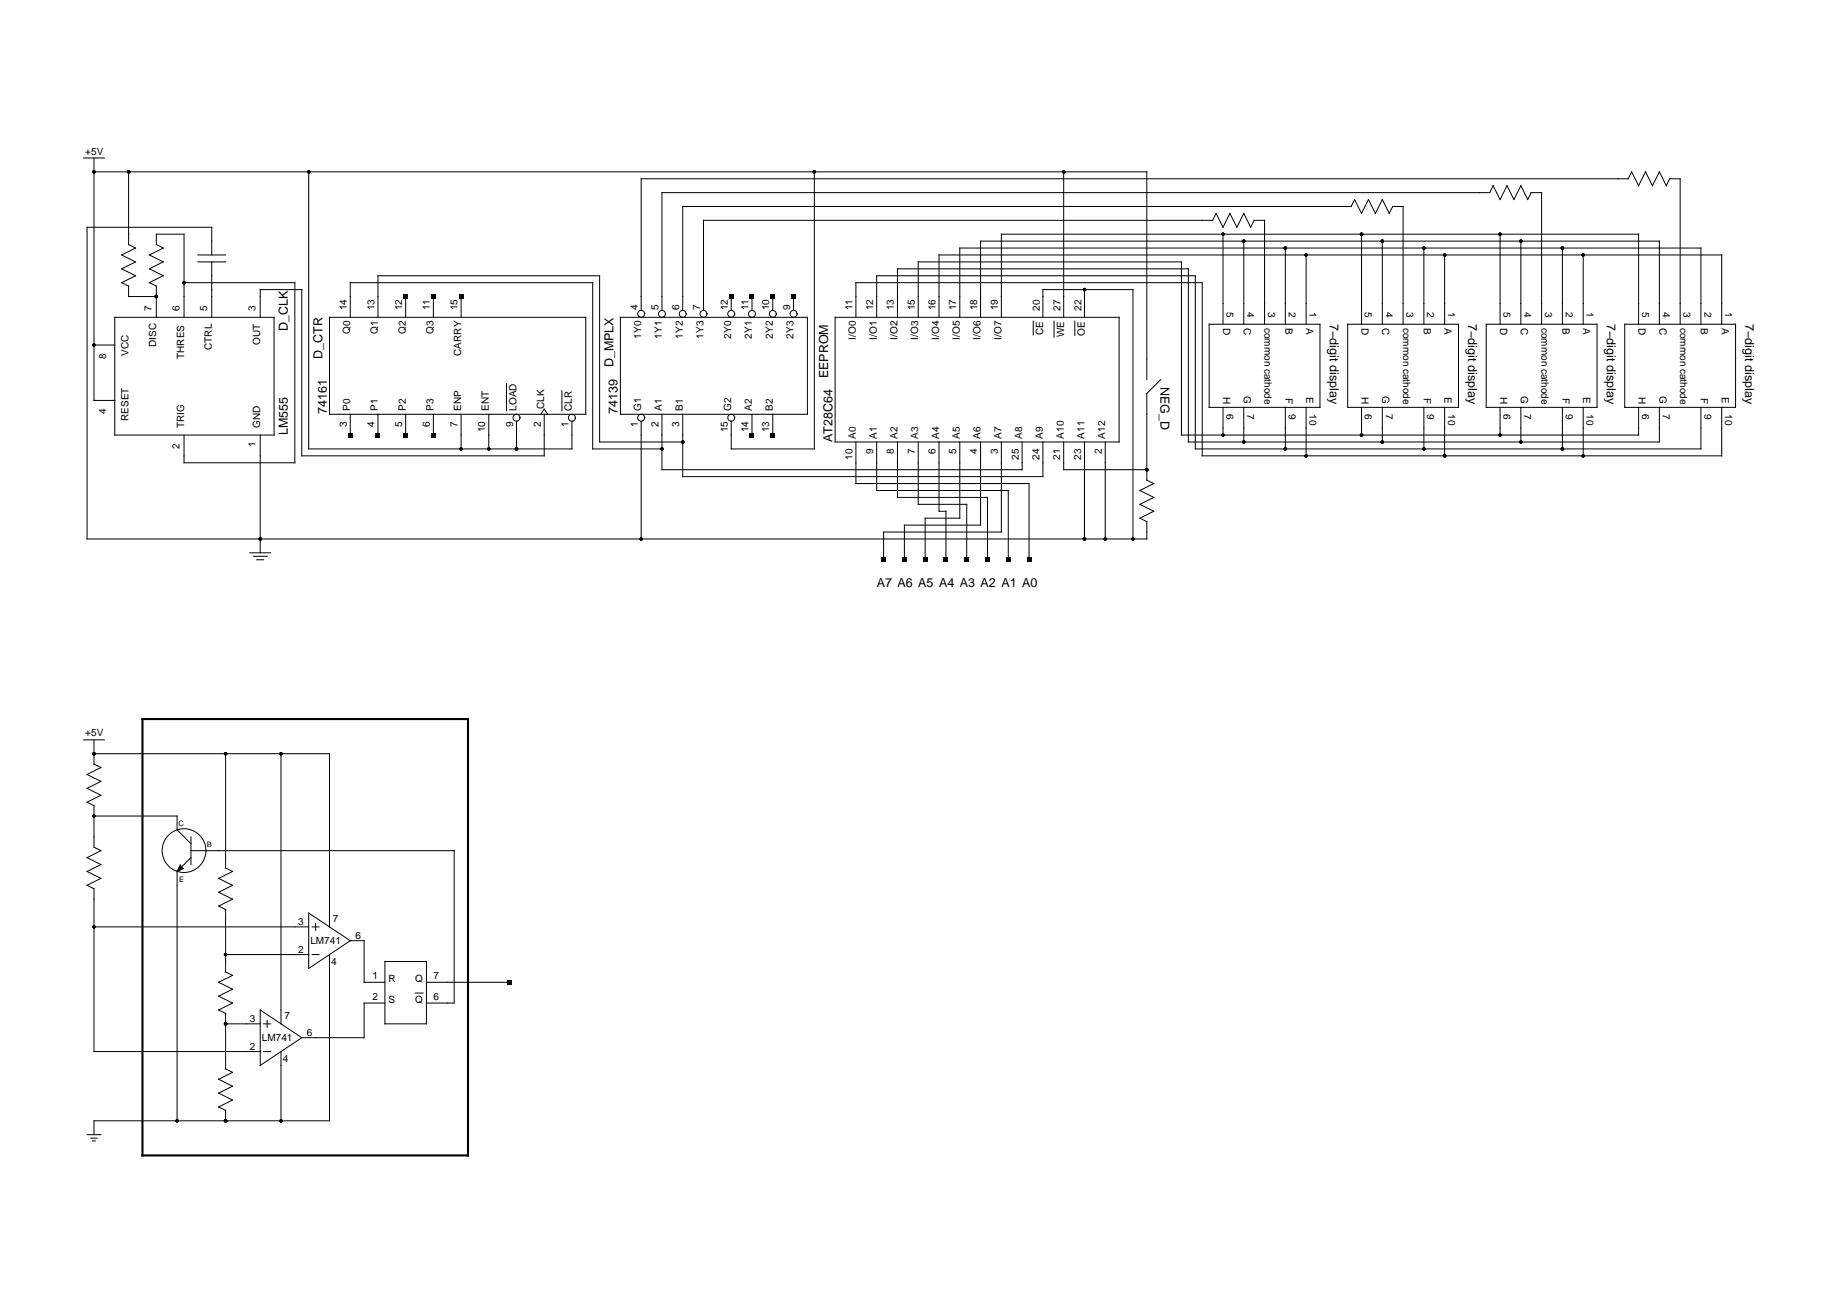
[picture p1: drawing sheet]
<svg xmlns="http://www.w3.org/2000/svg" width="297mm" height="210mm" viewBox="0 0 297 210" stroke-linecap="round" stroke-linejoin="round" font-family="sans-serif">
<g fill="none" stroke="#000" stroke-width=".16">
<path d="M13.5 25.5h3.3M15.2 25.5v39.1h3.3M15.2 27.7h169.8v33.6M20.8 27.7v11.8l1.1 .5-2.3 1.1 2.3 1.2-2.3 1.1 2.3 1.1-2.3 1.1M49.8 27.7v44.7h42.5v-4.4M131.4 27.7v44.7h-13.4v-4.4M171.6 27.7v23.5M197.3 37.8v14.5M200.7 38.9v13.4M202.3 35.5h1.7v16.8M202.4 35.5l-.6 1.2-1.1-2.3-1.1 2.3-1.2-2.3-1.1 2.3-1.1-2.3-.5 1.1h-82.2v14.6M219.7 37.8v14.5"/>
<path d="M223 38.9v13.4M224.7 33.3h1.7v19M224.7 33.3l-.6 1.1-1.1-2.2-1.1 2.2-1.1-2.2-1.1 2.2-1.1-2.2-.6 1.1h-107.8v16.8M242 37.8v14.5M245.4 38.9v13.4M247 31.1h1.7v21.2M247.1 31.1l-.6 1.1-1.1-2.2-1.1 2.2-1.2-2.2-1.1 2.2-1.1-2.2-.5 1.1h-133.6v19M269.4 28.8h1.7v23.5M269.4 28.8l-.5 1.2-1.2-2.3-1.1 2.3-1.1-2.3-1.1 2.3-1.1-2.3-.6 1.1h-159.2v21.3M15.2 55.7h3.3M18.5 51.2h25.7v19h-25.7zM19.6 45.6l1.2 .6"/>
<path d="M20.8 46.1v1.7h4.4M24.1 45.6l2.2-1.1-2.2-1.1 2.2-1.1-2.2-1.2 2.2-1.1-1.1-.5v-1.7h4.5v13.4M24.1 45.6l1.1 .6M25.2 46.1v5.1M29.7 45.6h17.9v29.1h-17.9v-4.5M31.9 42.3h4.5M31.9 41.1h4.5M34.2 41.1v-4.4h-20.2v50.3h171v-2.9M34.2 42.3v8.9M42 51.2v-4.5h6.7v26.8h39.1v-6.7M53.2 51.2h41.3v15.6h-41.3zM56.5 51.2v-5.6h39.1v26.8h11.2"/>
<path d="M61 51.2v-6.7h35.7v26.8h13.5M65.5 47.8v3.4M69.9 47.8v3.4M74.4 47.8v3.4M100.1 51.2h30.2v15.6h-30.2zM118 47.8v2.3M121.3 47.8v2.3M124.7 47.8v2.3M128 47.8v2.3M134.7 51.2h45.9v20.1h-45.9zM138.1 51.2v-5.6h55.9v27.9h83.8v-7.8M141.4 51.2v-6.7h51.5v27.9h81.5v-6.7"/>
<path d="M144.8 51.2v-7.8h46.9v27.9h76v-5.6M148.2 51.2v-8.9h42.4v27.9h73.8v-4.5M151.5 51.2v-10.1h126.3v11.2M154.9 51.2v-11.2h119.5v12.3M158.2 51.2v-12.3h109.5v13.4M161.6 51.2v-13.4h102.8v14.5M166.7 51.8v2.3M168.3 51.2v-4.5h14.5v40.3M170.1 51.8v2.6M173.4 51.8v2.3M175 46.7v4.5M195.1 52.3h17.9v13.4h-17.9z"/>
<path d="M207.4 40v12.3M210.7 41.1v11.2M217.4 52.3h17.9v13.4h-17.9zM229.7 40v12.3M233.1 41.1v11.2M239.8 52.3h17.9v13.4h-17.9zM252.1 40v12.3M255.4 41.1v11.2M262.1 52.3h17.9v13.4h-17.9zM42 70.2v19M56.5 66.8v3.4M61 66.8v3.4"/>
<path d="M65.5 66.8v3.4M69.9 66.8v3.4M74.4 66.8v5.6M78.9 66.8v5.6M81.7 61.9v4.4M83.3 68v4.4M87.2 66.8l.6-.8 .6 .8M90.7 63.1v3.2M103.5 68v19M106.8 66.8v9h58.1v-4.5M110.2 66.8v10.1h58.1v-5.6M121.3 66.8v3.4"/>
<path d="M124.7 66.8v3.4M138.1 71.3v6.7h27.9v12.3M141.4 71.3v7.8h21.3v11.2M144.8 71.3v9h14.5v10M148.2 71.3v10.1h7.8v8.9M151.5 71.3v11.2h1.1v7.8M154.9 71.3v12.3h-5.6v6.7M158.2 71.3v13.4h-12.3v5.6M161.6 71.3v14.5h-19v4.5M171.6 71.3v4.5h13.4M175 71.3v15.7M178.3 71.3v15.7"/>
<path d="M187.3 61.3l-2.3 2.2v14l1.2 .5-2.3 1.1 2.3 1.2-2.3 1.1 2.3 1.1-2.3 1.1M197.3 65.7v4.5M200.7 65.7v5.6M207.4 65.7v6.7M210.7 65.7v7.8M219.7 65.7v4.5M223 65.7v5.6M229.7 65.7v6.7M233.1 65.7v7.8M242 65.7v4.5M245.4 65.7v5.6M252.1 65.7v6.7"/>
<path d="M255.4 65.7v7.8M40.3 89.2h3.4M40.9 89.8h2.2M41.4 90.3h1.1M183.9 83.6l1.1 .6M13.5 119.4h3.3M15.2 119.4v3.9l1.1 .5-2.3 1.2 2.3 1.1-2.3 1.1 2.3 1.1-2.3 1.1M14 129.4l1.2 .6v6.7l1.1 .5-2.3 1.2 2.3 1.1-2.3 1.1 2.3 1.1-2.3 1.1 1.2 .6M15.2 121.6h38v27.9M15.2 131.7h13.4v2.2l2.2 2.2M29.1 139.5l.5 .7-1 .4zM30.8 137.2h42.5v24.6h-4.5"/>
<path d="M30.8 138.4l-2.2 2.2v40.2M30.8 135v4.5M36.4 121.6v18.4l1.1 .6-2.2 1.1 2.2 1.1-2.2 1.2 2.2 1.1-2.2 1.1 1.1 .5v10.1l1.1 .6-2.2 1.1 2.2 1.1-2.2 1.1 2.2 1.1-2.2 1.2 1.1 .5M45.3 121.6v43.6M15.2 143.4v26.3h26.8M15.2 149.5h34.6M36.4 154h13.4M49.8 147.3l6.7 4.5-6.7 4.4zM50.4 154h1.1M50.4 149.5h1.1M50.9 149v1.1M53.2 154v26.8h-38v2.3"/>
<path d="M56.5 151.8h2.2v6.7h3.4M62.1 155.1h6.7v10.1h-6.7zM68.8 158.5h13.4M35.3 178.6l1.1 .6M36.4 163.5v9l1.1 .5-2.2 1.1 2.2 1.1-2.2 1.2 2.2 1.1-2.2 1.1M36.4 179.1v1.7M36.4 165.2h5.6M42 163l6.7 4.4-6.7 4.5zM42.5 169.7h1.2M42.5 165.2h1.2M43.1 164.6v1.1M45.3 169.7v11.1"/>
<path d="M62.1 161.8h-3.4v5.6h-10M67 160.2h1.2M14 183.1h2.3M14.7 183.6h1M14.9 184.1h.5"/>
<circle cx="103.5" cy="50.6" r=".56"/>
<circle cx="106.8" cy="50.6" r=".56"/>
<circle cx="110.2" cy="50.6" r=".56"/>
<circle cx="113.5" cy="50.6" r=".56"/>
<circle cx="118" cy="50.6" r=".56"/>
<circle cx="121.3" cy="50.6" r=".56"/>
<circle cx="124.7" cy="50.6" r=".56"/>
<circle cx="128" cy="50.6" r=".56"/>
<circle cx="83.3" cy="67.4" r=".56"/>
<circle cx="92.3" cy="67.4" r=".56"/>
<circle cx="103.5" cy="67.4" r=".56"/>
<circle cx="118" cy="67.4" r=".56"/>
<circle cx="29.7" cy="137.2" r="3.5"/>
</g>
<g fill="#000">
<path d="M65.1 47.5h.7v.7h-.7zM69.6 47.5h.7v.7h-.7zM74.1 47.5h.6v.7h-.6zM117.6 47.5h.7v.7h-.7zM121 47.5h.7v.7h-.7zM124.3 47.5h.7v.7h-.7zM127.7 47.5h.7v.7h-.7zM56.2 69.9h.6v.6h-.6zM60.6 69.9h.7v.6h-.7zM65.1 69.9h.7v.6h-.7zM69.6 69.9h.7v.6h-.7zM121 69.9h.7v.6h-.7z"/>
<path d="M124.3 69.9h.7v.6h-.7zM142.2 90h.7v.6h-.7zM145.6 90h.7v.6h-.7zM148.9 90h.7v.6h-.7zM152.3 90h.7v.6h-.7zM155.6 90h.7v.6h-.7zM159 90h.7v.6h-.7zM162.3 90h.7v.6h-.7zM165.7 90h.7v.6h-.7zM29.1 139.5l.5 .7-1 .4zM81.9 158.1h.7v.7h-.7z"/>
<circle cx="15.2" cy="27.7" r=".28"/>
<circle cx="20.8" cy="27.7" r=".28"/>
<circle cx="49.8" cy="27.7" r=".28"/>
<circle cx="131.4" cy="27.7" r=".28"/>
<circle cx="171.6" cy="27.7" r=".28"/>
<circle cx="197.3" cy="37.8" r=".28"/>
<circle cx="200.7" cy="38.9" r=".28"/>
<circle cx="219.7" cy="37.8" r=".28"/>
<circle cx="223" cy="38.9" r=".28"/>
<circle cx="242" cy="37.8" r=".28"/>
<circle cx="245.4" cy="38.9" r=".28"/>
<circle cx="15.2" cy="55.7" r=".28"/>
<circle cx="25.2" cy="47.8" r=".28"/>
<circle cx="29.7" cy="45.6" r=".28"/>
<circle cx="175" cy="46.7" r=".28"/>
<circle cx="207.4" cy="40" r=".28"/>
<circle cx="210.7" cy="41.1" r=".28"/>
<circle cx="229.7" cy="40" r=".28"/>
<circle cx="233.1" cy="41.1" r=".28"/>
<circle cx="252.1" cy="40" r=".28"/>
<circle cx="255.4" cy="41.1" r=".28"/>
<circle cx="74.4" cy="72.4" r=".28"/>
<circle cx="78.9" cy="72.4" r=".28"/>
<circle cx="83.3" cy="72.4" r=".28"/>
<circle cx="106.8" cy="72.4" r=".28"/>
<circle cx="110.2" cy="71.3" r=".28"/>
<circle cx="185" cy="75.8" r=".28"/>
<circle cx="197.3" cy="70.2" r=".28"/>
<circle cx="200.7" cy="71.3" r=".28"/>
<circle cx="207.4" cy="72.4" r=".28"/>
<circle cx="210.7" cy="73.5" r=".28"/>
<circle cx="219.7" cy="70.2" r=".28"/>
<circle cx="223" cy="71.3" r=".28"/>
<circle cx="229.7" cy="72.4" r=".28"/>
<circle cx="233.1" cy="73.5" r=".28"/>
<circle cx="242" cy="70.2" r=".28"/>
<circle cx="245.4" cy="71.3" r=".28"/>
<circle cx="252.1" cy="72.4" r=".28"/>
<circle cx="255.4" cy="73.5" r=".28"/>
<circle cx="42" cy="87" r=".28"/>
<circle cx="103.5" cy="87" r=".28"/>
<circle cx="175" cy="87" r=".28"/>
<circle cx="178.3" cy="87" r=".28"/>
<circle cx="182.8" cy="87" r=".28"/>
<circle cx="15.2" cy="131.7" r=".28"/>
<circle cx="15.2" cy="121.6" r=".28"/>
<circle cx="36.4" cy="121.6" r=".28"/>
<circle cx="45.3" cy="121.6" r=".28"/>
<circle cx="15.2" cy="149.5" r=".28"/>
<circle cx="36.4" cy="154" r=".28"/>
<circle cx="36.4" cy="165.2" r=".28"/>
<circle cx="28.6" cy="180.8" r=".28"/>
<circle cx="36.4" cy="180.8" r=".28"/>
<circle cx="45.3" cy="180.8" r=".28"/>
</g>
<path d="M23 116h52.5v70.4h-52.5z" fill="none" stroke="#000" stroke-width=".34"/>
<g font-size="2">
<text x="46.5" y="53.4" transform="rotate(-90 46.5 53.4)">D_CLK</text>
<text x="214.5" y="52.3" transform="rotate(90 214.5 52.3)">7−digit display</text>
<text x="236.9" y="52.3" transform="rotate(90 236.9 52.3)">7−digit display</text>
<text x="259.2" y="52.3" transform="rotate(90 259.2 52.3)">7−digit display</text>
<text x="281.6" y="52.3" transform="rotate(90 281.6 52.3)">7−digit display</text>
<text x="52" y="57.9" transform="rotate(-90 52 57.9)">D_CTR</text>
<text x="99" y="59.3" transform="rotate(-90 99 59.3)">D_MPLX</text>
<text x="133.6" y="61.1" transform="rotate(-90 133.6 61.1)">EEPROM</text>
<text x="187.3" y="62.4" transform="rotate(90 187.3 62.4)">NEG_D</text>
<text x="46.5" y="70.2" transform="rotate(-90 46.5 70.2)">LM555</text>
<text x="52.7" y="66.8" transform="rotate(-90 52.7 66.8)">74161</text>
<text x="99.7" y="66.8" transform="rotate(-90 99.7 66.8)">74139</text>
<text x="134.3" y="71.3" transform="rotate(-90 134.3 71.3)">AT28C64</text>
<text x="141.4" y="94.8">A7 A6 A5 A4 A3 A2 A1 A0</text>
</g>
<g font-size="1.6">
<text x="13.8" y="24.9">+5V</text>
<text x="24.4" y="50.1" transform="rotate(-90 24.4 50.1)">7</text>
<text x="29" y="50.1" transform="rotate(-90 29 50.1)">6</text>
<text x="33.4" y="50.1" transform="rotate(-90 33.4 50.1)">5</text>
<text x="41.2" y="50.1" transform="rotate(-90 41.2 50.1)">3</text>
<text x="56" y="50.1" transform="rotate(-90 56 50.1)">14</text>
<text x="56.5" y="53.9" transform="rotate(-90 56.5 53.9)">Q0</text>
<text x="60.4" y="50.1" transform="rotate(-90 60.4 50.1)">13</text>
<text x="61" y="53.9" transform="rotate(-90 61 53.9)">Q1</text>
<text x="64.9" y="50.1" transform="rotate(-90 64.9 50.1)">12</text>
<text x="65.5" y="53.9" transform="rotate(-90 65.5 53.9)">Q2</text>
<text x="69.4" y="50.1" transform="rotate(-90 69.4 50.1)">11</text>
<text x="69.9" y="53.9" transform="rotate(-90 69.9 53.9)">Q3</text>
<text x="73.8" y="50.1" transform="rotate(-90 73.8 50.1)">15</text>
<text x="102.9" y="50.1" transform="rotate(-90 102.9 50.1)">4</text>
<text x="106.2" y="50.1" transform="rotate(-90 106.2 50.1)">5</text>
<text x="109.6" y="50.1" transform="rotate(-90 109.6 50.1)">6</text>
<text x="113" y="50.1" transform="rotate(-90 113 50.1)">7</text>
<text x="117.4" y="50.1" transform="rotate(-90 117.4 50.1)">12</text>
<text x="120.8" y="50.1" transform="rotate(-90 120.8 50.1)">11</text>
<text x="124.1" y="50.1" transform="rotate(-90 124.1 50.1)">10</text>
<text x="127.5" y="50.1" transform="rotate(-90 127.5 50.1)">9</text>
<text x="137.5" y="50.1" transform="rotate(-90 137.5 50.1)">11</text>
<text x="140.9" y="50.1" transform="rotate(-90 140.9 50.1)">12</text>
<text x="144.2" y="50.1" transform="rotate(-90 144.2 50.1)">13</text>
<text x="147.6" y="50.1" transform="rotate(-90 147.6 50.1)">15</text>
<text x="150.9" y="50.1" transform="rotate(-90 150.9 50.1)">16</text>
<text x="154.3" y="50.1" transform="rotate(-90 154.3 50.1)">17</text>
<text x="157.7" y="50.1" transform="rotate(-90 157.7 50.1)">18</text>
<text x="161" y="50.1" transform="rotate(-90 161 50.1)">19</text>
<text x="167.8" y="50.1" transform="rotate(-90 167.8 50.1)">20</text>
<text x="171.1" y="50.1" transform="rotate(-90 171.1 50.1)">27</text>
<text x="174.5" y="50.1" transform="rotate(-90 174.5 50.1)">22</text>
<text x="197.3" y="52.9" transform="rotate(90 197.3 52.9)">D</text>
<text x="197.9" y="50.3" transform="rotate(90 197.9 50.3)">5</text>
<text x="200.7" y="52.9" transform="rotate(90 200.7 52.9)">C</text>
<text x="201.2" y="50.3" transform="rotate(90 201.2 50.3)">4</text>
<text x="204" y="52.9" transform="rotate(90 204 52.9)">common cathode</text>
<text x="204.6" y="50.3" transform="rotate(90 204.6 50.3)">3</text>
<text x="207.4" y="52.9" transform="rotate(90 207.4 52.9)">B</text>
<text x="207.9" y="50.3" transform="rotate(90 207.9 50.3)">2</text>
<text x="210.7" y="52.9" transform="rotate(90 210.7 52.9)">A</text>
<text x="211.3" y="50.3" transform="rotate(90 211.3 50.3)">1</text>
<text x="219.7" y="52.9" transform="rotate(90 219.7 52.9)">D</text>
<text x="220.2" y="50.3" transform="rotate(90 220.2 50.3)">5</text>
<text x="223" y="52.9" transform="rotate(90 223 52.9)">C</text>
<text x="223.6" y="50.3" transform="rotate(90 223.6 50.3)">4</text>
<text x="226.4" y="52.9" transform="rotate(90 226.4 52.9)">common cathode</text>
<text x="226.9" y="50.3" transform="rotate(90 226.9 50.3)">3</text>
<text x="229.7" y="52.9" transform="rotate(90 229.7 52.9)">B</text>
<text x="230.3" y="50.3" transform="rotate(90 230.3 50.3)">2</text>
<text x="233.1" y="52.9" transform="rotate(90 233.1 52.9)">A</text>
<text x="233.6" y="50.3" transform="rotate(90 233.6 50.3)">1</text>
<text x="242" y="52.9" transform="rotate(90 242 52.9)">D</text>
<text x="242.6" y="50.3" transform="rotate(90 242.6 50.3)">5</text>
<text x="245.4" y="52.9" transform="rotate(90 245.4 52.9)">C</text>
<text x="245.9" y="50.3" transform="rotate(90 245.9 50.3)">4</text>
<text x="248.7" y="52.9" transform="rotate(90 248.7 52.9)">common cathode</text>
<text x="249.3" y="50.3" transform="rotate(90 249.3 50.3)">3</text>
<text x="252.1" y="52.9" transform="rotate(90 252.1 52.9)">B</text>
<text x="252.6" y="50.3" transform="rotate(90 252.6 50.3)">2</text>
<text x="255.4" y="52.9" transform="rotate(90 255.4 52.9)">A</text>
<text x="256" y="50.3" transform="rotate(90 256 50.3)">1</text>
<text x="264.4" y="52.9" transform="rotate(90 264.4 52.9)">D</text>
<text x="264.9" y="50.3" transform="rotate(90 264.9 50.3)">5</text>
<text x="267.7" y="52.9" transform="rotate(90 267.7 52.9)">C</text>
<text x="268.3" y="50.3" transform="rotate(90 268.3 50.3)">4</text>
<text x="271.1" y="52.9" transform="rotate(90 271.1 52.9)">common cathode</text>
<text x="271.6" y="50.3" transform="rotate(90 271.6 50.3)">3</text>
<text x="274.4" y="52.9" transform="rotate(90 274.4 52.9)">B</text>
<text x="275" y="50.3" transform="rotate(90 275 50.3)">2</text>
<text x="277.8" y="52.9" transform="rotate(90 277.8 52.9)">A</text>
<text x="278.4" y="50.3" transform="rotate(90 278.4 50.3)">1</text>
<text x="17.2" y="57.9" transform="rotate(-90 17.2 57.9)">8</text>
<text x="20.7" y="57.5" transform="rotate(-90 20.7 57.5)">VCC</text>
<text x="25.2" y="56" transform="rotate(-90 25.2 56)">DISC</text>
<text x="29.7" y="57.9" transform="rotate(-90 29.7 57.9)">THRES</text>
<text x="34.2" y="56.4" transform="rotate(-90 34.2 56.4)">CTRL</text>
<text x="42" y="55.7" transform="rotate(-90 42 55.7)">OUT</text>
<text x="74.4" y="57.4" transform="rotate(-90 74.4 57.4)">CARRY</text>
<text x="103.5" y="54.6" transform="rotate(-90 103.5 54.6)">1Y0</text>
<text x="106.8" y="54.6" transform="rotate(-90 106.8 54.6)">1Y1</text>
<text x="110.2" y="54.6" transform="rotate(-90 110.2 54.6)">1Y2</text>
<text x="113.5" y="54.6" transform="rotate(-90 113.5 54.6)">1Y3</text>
<text x="118" y="54.6" transform="rotate(-90 118 54.6)">2Y0</text>
<text x="121.3" y="54.6" transform="rotate(-90 121.3 54.6)">2Y1</text>
<text x="124.7" y="54.6" transform="rotate(-90 124.7 54.6)">2Y2</text>
<text x="128" y="54.6" transform="rotate(-90 128 54.6)">2Y3</text>
<text x="138.1" y="54.8" transform="rotate(-90 138.1 54.8)">I/O0</text>
<text x="141.4" y="54.8" transform="rotate(-90 141.4 54.8)">I/O1</text>
<text x="144.8" y="54.8" transform="rotate(-90 144.8 54.8)">I/O2</text>
<text x="148.2" y="54.8" transform="rotate(-90 148.2 54.8)">I/O3</text>
<text x="151.5" y="54.8" transform="rotate(-90 151.5 54.8)">I/O4</text>
<text x="154.9" y="54.8" transform="rotate(-90 154.9 54.8)">I/O5</text>
<text x="158.2" y="54.8" transform="rotate(-90 158.2 54.8)">I/O6</text>
<text x="161.6" y="54.8" transform="rotate(-90 161.6 54.8)">I/O7</text>
<text x="168.3" y="54.1" transform="rotate(-90 168.3 54.1)">CE</text>
<text x="171.7" y="54.4" transform="rotate(-90 171.7 54.4)">WE</text>
<text x="175" y="54.1" transform="rotate(-90 175 54.1)">OE</text>
<text x="197.3" y="64" transform="rotate(90 197.3 64)">H</text>
<text x="200.7" y="63.9" transform="rotate(90 200.7 63.9)">G</text>
<text x="207.4" y="64.2" transform="rotate(90 207.4 64.2)">F</text>
<text x="210.7" y="64.1" transform="rotate(90 210.7 64.1)">E</text>
<text x="219.7" y="64" transform="rotate(90 219.7 64)">H</text>
<text x="223" y="63.9" transform="rotate(90 223 63.9)">G</text>
<text x="229.7" y="64.2" transform="rotate(90 229.7 64.2)">F</text>
<text x="233.1" y="64.1" transform="rotate(90 233.1 64.1)">E</text>
<text x="242" y="64" transform="rotate(90 242 64)">H</text>
<text x="245.4" y="63.9" transform="rotate(90 245.4 63.9)">G</text>
<text x="252.1" y="64.2" transform="rotate(90 252.1 64.2)">F</text>
<text x="255.4" y="64.1" transform="rotate(90 255.4 64.1)">E</text>
<text x="264.4" y="64" transform="rotate(90 264.4 64)">H</text>
<text x="267.7" y="63.9" transform="rotate(90 267.7 63.9)">G</text>
<text x="274.4" y="64.2" transform="rotate(90 274.4 64.2)">F</text>
<text x="277.8" y="64.1" transform="rotate(90 277.8 64.1)">E</text>
<text x="17.2" y="66.8" transform="rotate(-90 17.2 66.8)">4</text>
<text x="20.7" y="67.9" transform="rotate(-90 20.7 67.9)">RESET</text>
<text x="29.7" y="69.1" transform="rotate(-90 29.7 69.1)">TRIG</text>
<text x="42" y="69.1" transform="rotate(-90 42 69.1)">GND</text>
<text x="56" y="68.9" transform="rotate(-90 56 68.9)">3</text>
<text x="56.5" y="66.3" transform="rotate(-90 56.5 66.3)">P0</text>
<text x="60.4" y="68.9" transform="rotate(-90 60.4 68.9)">4</text>
<text x="61" y="66.3" transform="rotate(-90 61 66.3)">P1</text>
<text x="64.9" y="68.9" transform="rotate(-90 64.9 68.9)">5</text>
<text x="65.5" y="66.3" transform="rotate(-90 65.5 66.3)">P2</text>
<text x="69.4" y="68.9" transform="rotate(-90 69.4 68.9)">6</text>
<text x="69.9" y="66.3" transform="rotate(-90 69.9 66.3)">P3</text>
<text x="73.8" y="68.9" transform="rotate(-90 73.8 68.9)">7</text>
<text x="74.4" y="66.3" transform="rotate(-90 74.4 66.3)">ENP</text>
<text x="78.3" y="69.8" transform="rotate(-90 78.3 69.8)">10</text>
<text x="78.9" y="66.3" transform="rotate(-90 78.9 66.3)">ENT</text>
<text x="82.8" y="68.9" transform="rotate(-90 82.8 68.9)">9</text>
<text x="83.3" y="66.3" transform="rotate(-90 83.3 66.3)">LOAD</text>
<text x="87.2" y="68.9" transform="rotate(-90 87.2 68.9)">2</text>
<text x="87.8" y="66" transform="rotate(-90 87.8 66)">CLK</text>
<text x="91.7" y="68.9" transform="rotate(-90 91.7 68.9)">1</text>
<text x="92.3" y="66.3" transform="rotate(-90 92.3 66.3)">CLR</text>
<text x="102.9" y="68.9" transform="rotate(-90 102.9 68.9)">1</text>
<text x="103.5" y="66.3" transform="rotate(-90 103.5 66.3)">G1</text>
<text x="106.2" y="68.9" transform="rotate(-90 106.2 68.9)">2</text>
<text x="106.8" y="66.3" transform="rotate(-90 106.8 66.3)">A1</text>
<text x="109.6" y="68.9" transform="rotate(-90 109.6 68.9)">3</text>
<text x="110.2" y="66.3" transform="rotate(-90 110.2 66.3)">B1</text>
<text x="117.4" y="69.8" transform="rotate(-90 117.4 69.8)">15</text>
<text x="118" y="66.3" transform="rotate(-90 118 66.3)">G2</text>
<text x="120.8" y="69.8" transform="rotate(-90 120.8 69.8)">14</text>
<text x="121.3" y="66.3" transform="rotate(-90 121.3 66.3)">A2</text>
<text x="124.1" y="69.8" transform="rotate(-90 124.1 69.8)">13</text>
<text x="124.7" y="66.3" transform="rotate(-90 124.7 66.3)">B2</text>
<text x="138.1" y="70.8" transform="rotate(-90 138.1 70.8)">A0</text>
<text x="141.4" y="70.8" transform="rotate(-90 141.4 70.8)">A1</text>
<text x="144.8" y="70.8" transform="rotate(-90 144.8 70.8)">A2</text>
<text x="148.2" y="70.8" transform="rotate(-90 148.2 70.8)">A3</text>
<text x="151.5" y="70.8" transform="rotate(-90 151.5 70.8)">A4</text>
<text x="154.9" y="70.8" transform="rotate(-90 154.9 70.8)">A5</text>
<text x="158.2" y="70.8" transform="rotate(-90 158.2 70.8)">A6</text>
<text x="161.6" y="70.8" transform="rotate(-90 161.6 70.8)">A7</text>
<text x="164.9" y="70.8" transform="rotate(-90 164.9 70.8)">A8</text>
<text x="168.3" y="70.8" transform="rotate(-90 168.3 70.8)">A9</text>
<text x="171.6" y="70.8" transform="rotate(-90 171.6 70.8)">A10</text>
<text x="175" y="70.8" transform="rotate(-90 175 70.8)">A11</text>
<text x="178.3" y="70.8" transform="rotate(-90 178.3 70.8)">A12</text>
<text x="197.9" y="66.8" transform="rotate(90 197.9 66.8)">6</text>
<text x="201.2" y="66.8" transform="rotate(90 201.2 66.8)">7</text>
<text x="207.9" y="66.8" transform="rotate(90 207.9 66.8)">9</text>
<text x="211.3" y="66.8" transform="rotate(90 211.3 66.8)">10</text>
<text x="220.2" y="66.8" transform="rotate(90 220.2 66.8)">6</text>
<text x="223.6" y="66.8" transform="rotate(90 223.6 66.8)">7</text>
<text x="230.3" y="66.8" transform="rotate(90 230.3 66.8)">9</text>
<text x="233.6" y="66.8" transform="rotate(90 233.6 66.8)">10</text>
<text x="242.6" y="66.8" transform="rotate(90 242.6 66.8)">6</text>
<text x="245.9" y="66.8" transform="rotate(90 245.9 66.8)">7</text>
<text x="252.6" y="66.8" transform="rotate(90 252.6 66.8)">9</text>
<text x="256" y="66.8" transform="rotate(90 256 66.8)">10</text>
<text x="264.9" y="66.8" transform="rotate(90 264.9 66.8)">6</text>
<text x="268.3" y="66.8" transform="rotate(90 268.3 66.8)">7</text>
<text x="275" y="66.8" transform="rotate(90 275 66.8)">9</text>
<text x="278.4" y="66.8" transform="rotate(90 278.4 66.8)">10</text>
<text x="29" y="72.5" transform="rotate(-90 29 72.5)">2</text>
<text x="41.2" y="72.1" transform="rotate(-90 41.2 72.1)">1</text>
<text x="137.5" y="74.2" transform="rotate(-90 137.5 74.2)">10</text>
<text x="140.9" y="73.3" transform="rotate(-90 140.9 73.3)">9</text>
<text x="144.2" y="73.3" transform="rotate(-90 144.2 73.3)">8</text>
<text x="147.6" y="73.3" transform="rotate(-90 147.6 73.3)">7</text>
<text x="150.9" y="73.3" transform="rotate(-90 150.9 73.3)">6</text>
<text x="154.3" y="73.3" transform="rotate(-90 154.3 73.3)">5</text>
<text x="157.7" y="73.3" transform="rotate(-90 157.7 73.3)">4</text>
<text x="161" y="73.3" transform="rotate(-90 161 73.3)">3</text>
<text x="164.4" y="74.2" transform="rotate(-90 164.4 74.2)">25</text>
<text x="167.7" y="74.2" transform="rotate(-90 167.7 74.2)">24</text>
<text x="171.1" y="74.2" transform="rotate(-90 171.1 74.2)">21</text>
<text x="174.4" y="74.2" transform="rotate(-90 174.4 74.2)">23</text>
<text x="177.8" y="73.3" transform="rotate(-90 177.8 73.3)">2</text>
<text x="13.8" y="118.8">+5V</text>
<text x="48.1" y="149.3">3</text>
<text x="53.7" y="148.7">7</text>
<text x="48.1" y="153.7">2</text>
<text x="50.1" y="152.3">LM741</text>
<text x="53.4" y="155.7">4</text>
<text x="57.4" y="151.5">6</text>
<text x="60.1" y="157.9">1</text>
<text x="60.1" y="161.3">2</text>
<text x="62.7" y="158.5">R</text>
<text x="62.7" y="161.8">S</text>
<text x="67" y="161.8">Q</text>
<text x="67" y="158.5">Q</text>
<text x="69.9" y="157.9">7</text>
<text x="69.9" y="161.3">6</text>
<text x="40.3" y="164.9">3</text>
<text x="42.3" y="168">LM741</text>
<text x="45.9" y="164.3">7</text>
<text x="49.5" y="167.1">6</text>
<text x="40.3" y="169.4">2</text>
<text x="45.6" y="171.3">4</text>
</g>
<g font-size="1.2">
<text x="28.8" y="133.3">C</text>
<text x="33.4" y="136.7">B</text>
<text x="28.9" y="142.3">E</text>
</g>
</svg>
